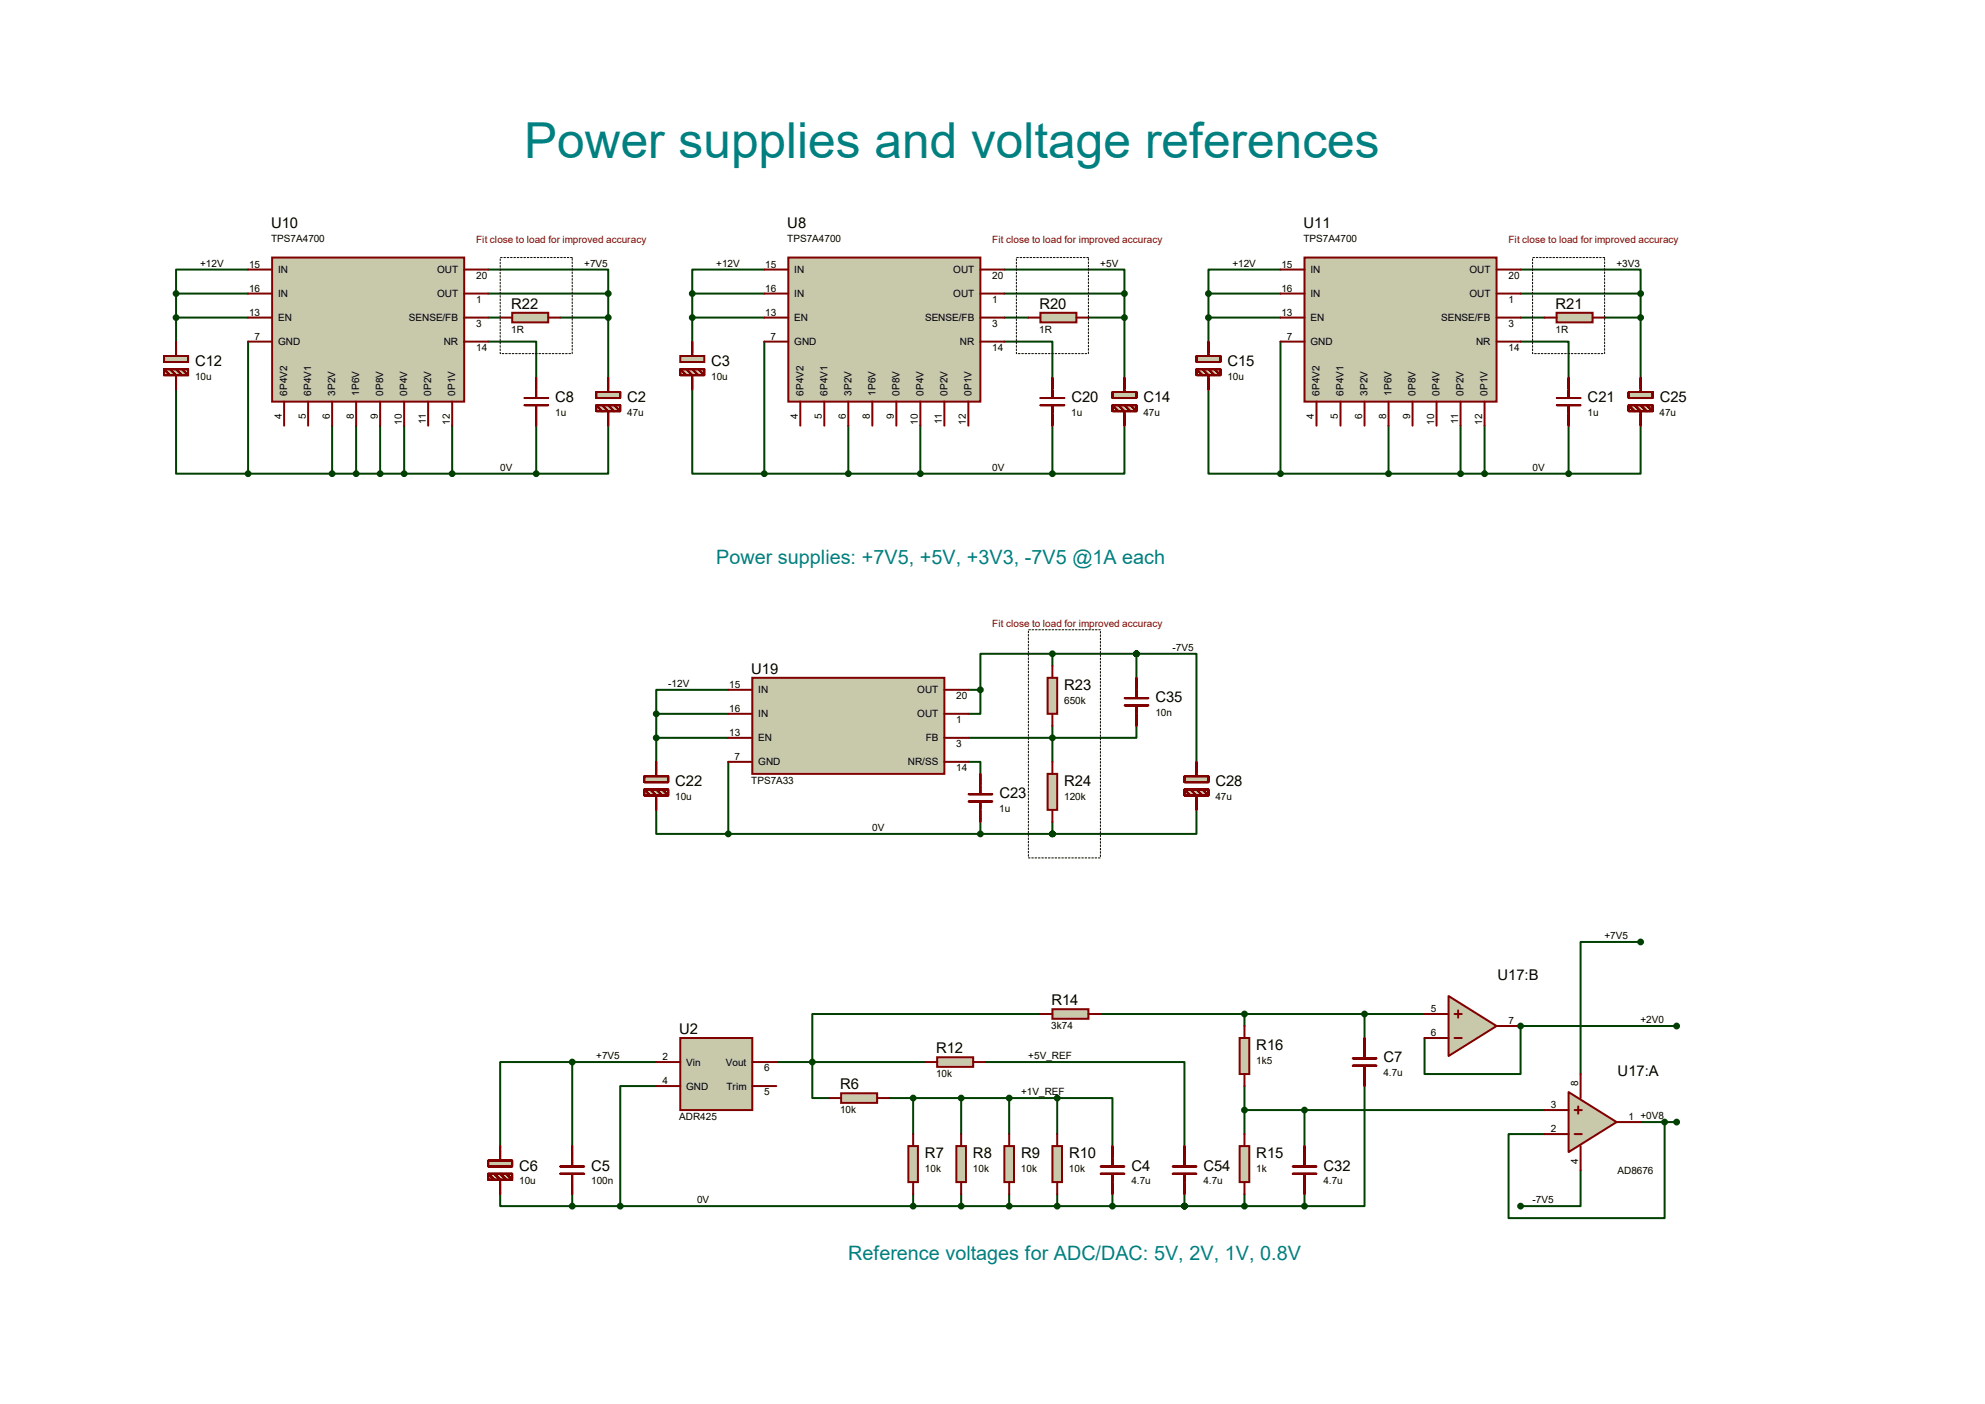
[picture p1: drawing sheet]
<svg xmlns="http://www.w3.org/2000/svg" width="420mm" height="297mm" viewBox="0 0 420 297" stroke-linecap="round" stroke-linejoin="round" font-family="sans-serif">
<g fill="none" stroke="#004000" stroke-width=".42">
<path d="M347.1 199.3h-12.7v27.9M220.1 214.5h-48.2v17.8h3.5M232.8 214.5h68.6M263.3 214.5v2.5M321.7 217h33.1M121.1 224.7h17.8M138.9 229.7h-7.7v25.4M164.3 224.7h31.4M188.1 232.3h5.1v7.6M263.3 229.7v10.2M263.3 234.8h63.5M347.1 237.4h7.7"/>
<path d="M352.2 237.4v20.3h-33v-17.8h7.6M193.2 252.6v2.5h-72.1M263.3 252.6v2.5h12.7M334.4 247.5v7.6h-12.7"/>
</g>
<circle cx="321.7" cy="217" r=".21" fill="#004000"/>
<g fill="none" stroke="#004000" stroke-width=".42">
<path d="M52.5 57h-15.2v5.1M103.3 57h25.4v5.1M161.7 57h-15.2v5.1M212.5 57h25.4v5.1M270.9 57h-15.2v5.1M321.7 57h25.4v5.1M37.3 62.1h15.2M37.3 67.2h15.2M37.3 62.1v10.2M52.5 72.3v27.9M103.3 72.3h10.2v7.6M103.3 62.1h25.4"/>
<path d="M103.3 67.2h2.5M118.5 67.2h10.2M128.7 62.1v17.8M146.5 62.1h15.2M146.5 67.2h15.2M146.5 62.1v10.2M161.7 72.3v27.9M212.5 72.3h10.2v7.6M212.5 62.1h25.4M212.5 67.2h5.1M230.3 67.2h7.6M237.9 62.1v17.8"/>
<path d="M255.7 62.1h15.2M255.7 62.1v10.2M255.7 67.2h15.2M270.9 72.3v27.9M321.7 72.3h10.2v7.6M321.7 62.1h25.4M321.7 67.2h5.1M339.5 67.2h7.6M347.1 62.1v17.8M37.3 82.4v17.8h15.2M70.3 90v10.2M75.4 90v10.2"/>
<path d="M80.4 90v10.2M85.5 90v10.2M95.7 90v10.2M113.5 90v10.2M128.7 90v10.2h-15.2M146.5 82.4v17.8h15.2M179.5 90v10.2M194.7 90v10.2M222.7 90v10.2M237.9 90v10.2h-15.2M255.7 82.4v17.8h15.2M293.8 90v10.2"/>
<path d="M309 90v10.2M314.1 90v10.2M331.9 90v10.2M347.1 90v10.2h-15.2M52.5 100.2h61M161.7 100.2h61M270.9 100.2h61M222.7 138.3h-15.3v7.6M222.7 138.3v2.5M222.7 138.3h17.8M240.5 138.3h12.7v22.9M240.5 138.3v5.1"/>
<path d="M138.9 151h15.2M138.9 151v10.2M138.9 156.1h15.2M154.1 145.9h-15.2v5.1M204.9 145.9h2.5M207.4 145.9v5.1h-2.5M222.7 153.5v7.7M240.5 153.5v2.6h-35.6M138.9 171.3v5.1h15.2M154.1 161.2v15.2M154.1 176.4h68.6M204.9 161.2h2.5v2.5"/>
<path d="M207.4 173.9v2.5M222.7 173.9v2.5M253.2 171.3v5.1h-30.5M288.7 214.5v5.1M321.7 217v10.2h-20.3v-7.6M193.2 232.3h30.5M203.4 232.3v7.6M208.4 224.7h42.2v17.7M213.5 232.3v7.6M223.7 232.3h11.7v10.1M223.7 232.3v7.6M276 234.8v7.6"/>
<path d="M288.7 229.7v25.4h-12.7v-2.5M105.8 242.4v-17.7h15.3v17.7M105.8 252.6v2.5h15.3v-2.5M193.2 255.1h70.1M203.4 252.6v2.5M213.5 252.6v2.5M223.7 252.6v2.5M235.4 252.6v2.5M250.6 252.6v2.5"/>
</g>
<path d="M276 54.5h40.7v30.5h-40.7z" fill="#c8c8aa" stroke="#800000" stroke-width=".42"/>
<g fill="none" stroke="#800000" stroke-width=".42">
<path d="M270.9 57h5.1M316.7 57h5M270.9 62.1h5.1M270.9 67.2h5.1M270.9 72.3h5.1M316.7 62.1h5M316.7 67.2h5M316.7 72.3h5M278.6 85v5M283.6 85v5M288.7 85v5M293.8 85v5"/>
<path d="M298.9 85v5M304 85v5M309 85v5M314.1 85v5"/>
</g>
<path d="M178 231.3h7.6v2h-7.6z" fill="#c8c8aa" stroke="#800000" stroke-width=".42"/>
<path d="M175.4 232.3h2.6M185.6 232.3h2.5" fill="none" stroke="#800000" stroke-width=".42"/>
<path d="M192.2 242.4h2v7.7h-2z" fill="#c8c8aa" stroke="#800000" stroke-width=".42"/>
<path d="M193.2 239.9v2.5M193.2 250.1v2.5" fill="none" stroke="#800000" stroke-width=".42"/>
<g fill="#004000" stroke="#004000" stroke-width=".42">
<circle cx="193.2" cy="232.3" r=".51"/>
<circle cx="193.2" cy="255.1" r=".51"/>
</g>
<path d="M306.5 210.7l10.2 6.3-10.2 6.4z" fill="#c8c8aa" stroke="#800000" stroke-width=".42"/>
<path d="M301.4 219.6h5.1M301.4 214.5h5.1M307.8 219.6h1.5M307.8 214.5h1.5M308.5 213.7v1.6M316.7 217h5" fill="none" stroke="#800000" stroke-width=".42"/>
<path d="M331.9 231l10.2 6.4-10.2 6.3z" fill="#c8c8aa" stroke="#800000" stroke-width=".42"/>
<path d="M326.8 239.9h5.1M326.8 234.8h5.1M333.2 239.9h1.5M333.2 234.8h1.5M333.9 234.1v1.5M334.4 227.2v5.1M342.1 237.4h5M334.4 242.4v5.1" fill="none" stroke="#800000" stroke-width=".42"/>
<path d="M198.3 223.6h7.6v2.1h-7.6z" fill="#c8c8aa" stroke="#800000" stroke-width=".42"/>
<path d="M195.7 224.7h2.6M205.9 224.7h2.5" fill="none" stroke="#800000" stroke-width=".42"/>
<circle cx="171.9" cy="224.7" r=".51" fill="#004000" stroke="#004000" stroke-width=".42"/>
<path d="M143.9 219.6h15.3v15.2h-15.3z" fill="#c8c8aa" stroke="#800000" stroke-width=".42"/>
<path d="M138.9 224.7h5M138.9 229.7h5M159.2 224.7h5.1M159.2 229.7h5.1" fill="none" stroke="#800000" stroke-width=".42"/>
<g fill="#004000" stroke="#004000" stroke-width=".42">
<circle cx="131.2" cy="255.1" r=".51"/>
<circle cx="121.1" cy="255.1" r=".51"/>
<circle cx="121.1" cy="224.7" r=".51"/>
</g>
<path d="M222.7 213.5h7.6v2h-7.6z" fill="#c8c8aa" stroke="#800000" stroke-width=".42"/>
<path d="M220.1 214.5h2.6M230.3 214.5h2.5" fill="none" stroke="#800000" stroke-width=".42"/>
<path d="M262.3 242.4h2v7.7h-2z" fill="#c8c8aa" stroke="#800000" stroke-width=".42"/>
<path d="M263.3 239.9v2.5M263.3 250.1v2.5" fill="none" stroke="#800000" stroke-width=".42"/>
<path d="M262.3 219.6h2v7.6h-2z" fill="#c8c8aa" stroke="#800000" stroke-width=".42"/>
<path d="M263.3 217v2.6M263.3 227.2v2.5" fill="none" stroke="#800000" stroke-width=".42"/>
<g fill="#004000" stroke="#004000" stroke-width=".42">
<circle cx="263.3" cy="214.5" r=".51"/>
<circle cx="263.3" cy="234.8" r=".51"/>
<circle cx="354.8" cy="217" r=".51"/>
<circle cx="354.8" cy="237.4" r=".51"/>
<circle cx="347.1" cy="199.3" r=".51"/>
<circle cx="321.7" cy="255.1" r=".51"/>
<circle cx="352.2" cy="237.4" r=".51"/>
<circle cx="235.4" cy="255.1" r=".51"/>
<circle cx="276" cy="234.8" r=".51"/>
<circle cx="263.3" cy="255.1" r=".51"/>
<circle cx="276" cy="255.1" r=".51"/>
<circle cx="288.7" cy="214.5" r=".51"/>
<circle cx="321.7" cy="217" r=".51"/>
<circle cx="347.1" cy="62.1" r=".51"/>
<circle cx="293.8" cy="100.2" r=".51"/>
<circle cx="331.9" cy="100.2" r=".51"/>
<circle cx="270.9" cy="100.2" r=".51"/>
<circle cx="347.1" cy="67.2" r=".51"/>
<circle cx="255.7" cy="62.1" r=".51"/>
<circle cx="255.7" cy="67.2" r=".51"/>
</g>
<path d="M166.8 54.5h40.6v30.5h-40.6z" fill="#c8c8aa" stroke="#800000" stroke-width=".42"/>
<g fill="none" stroke="#800000" stroke-width=".42">
<path d="M161.7 57h5.1M207.4 57h5.1M161.7 62.1h5.1M161.7 67.2h5.1M161.7 72.3h5.1M207.4 62.1h5.1M207.4 67.2h5.1M207.4 72.3h5.1M169.3 85v5M174.4 85v5M179.5 85v5M184.6 85v5"/>
<path d="M189.7 85v5M194.7 85v5M199.8 85v5M204.9 85v5"/>
</g>
<g fill="#004000" stroke="#004000" stroke-width=".42">
<circle cx="237.9" cy="62.1" r=".51"/>
<circle cx="222.7" cy="100.2" r=".51"/>
<circle cx="161.7" cy="100.2" r=".51"/>
<circle cx="237.9" cy="67.2" r=".51"/>
<circle cx="146.5" cy="62.1" r=".51"/>
<circle cx="146.5" cy="67.2" r=".51"/>
</g>
<path d="M57.6 54.5h40.6v30.5h-40.6z" fill="#c8c8aa" stroke="#800000" stroke-width=".42"/>
<g fill="none" stroke="#800000" stroke-width=".42">
<path d="M52.5 57h5.1M98.2 57h5.1M52.5 62.1h5.1M52.5 67.2h5.1M52.5 72.3h5.1M98.2 62.1h5.1M98.2 67.2h5.1M98.2 72.3h5.1M60.1 85v5M65.2 85v5M70.3 85v5M75.4 85v5"/>
<path d="M80.4 85v5M85.5 85v5M90.6 85v5M95.7 85v5"/>
</g>
<path d="M108.4 66.2h7.6v2h-7.6z" fill="#c8c8aa" stroke="#800000" stroke-width=".42"/>
<path d="M105.8 67.2h2.6M116 67.2h2.5" fill="none" stroke="#800000" stroke-width=".42"/>
<g fill="#004000" stroke="#004000" stroke-width=".42">
<circle cx="128.7" cy="62.1" r=".51"/>
<circle cx="113.5" cy="100.2" r=".51"/>
<circle cx="52.5" cy="100.2" r=".51"/>
<circle cx="128.7" cy="67.2" r=".51"/>
<circle cx="37.3" cy="62.1" r=".51"/>
<circle cx="37.3" cy="67.2" r=".51"/>
<circle cx="309" cy="100.2" r=".51"/>
<circle cx="314.1" cy="100.2" r=".51"/>
<circle cx="179.5" cy="100.2" r=".51"/>
<circle cx="194.7" cy="100.2" r=".51"/>
<circle cx="70.3" cy="100.2" r=".51"/>
<circle cx="75.4" cy="100.2" r=".51"/>
<circle cx="80.4" cy="100.2" r=".51"/>
<circle cx="85.5" cy="100.2" r=".51"/>
<circle cx="95.7" cy="100.2" r=".51"/>
</g>
<path d="M159.2 143.4h40.6v20.3h-40.6z" fill="#c8c8aa" stroke="#800000" stroke-width=".42"/>
<path d="M154.1 151h5.1M154.1 156.1h5.1M154.1 145.9h5.1M199.8 151h5.1M199.8 156.1h5.1M199.8 145.9h5.1M154.1 161.2h5.1M199.8 161.2h5.1" fill="none" stroke="#800000" stroke-width=".42"/>
<g fill="#004000" stroke="#004000" stroke-width=".42">
<circle cx="138.9" cy="151" r=".51"/>
<circle cx="138.9" cy="156.1" r=".51"/>
<circle cx="154.1" cy="176.4" r=".51"/>
</g>
<path d="M221.7 143.4h2v7.6h-2z" fill="#c8c8aa" stroke="#800000" stroke-width=".42"/>
<path d="M222.7 140.8v2.6M222.7 151v2.5" fill="none" stroke="#800000" stroke-width=".42"/>
<path d="M221.7 163.7h2v7.6h-2z" fill="#c8c8aa" stroke="#800000" stroke-width=".42"/>
<path d="M222.7 161.2v2.5M222.7 171.3v2.6" fill="none" stroke="#800000" stroke-width=".42"/>
<g fill="#004000" stroke="#004000" stroke-width=".42">
<circle cx="207.4" cy="145.9" r=".51"/>
<circle cx="222.7" cy="138.3" r=".51"/>
<circle cx="207.4" cy="176.4" r=".51"/>
<circle cx="222.7" cy="156.1" r=".51"/>
</g>
<path d="M220.1 66.2h7.7v2h-7.7z" fill="#c8c8aa" stroke="#800000" stroke-width=".42"/>
<path d="M217.6 67.2h2.5M227.8 67.2h2.5" fill="none" stroke="#800000" stroke-width=".42"/>
<path d="M329.4 66.2h7.6v2h-7.6z" fill="#c8c8aa" stroke="#800000" stroke-width=".42"/>
<path d="M326.8 67.2h2.6M337 67.2h2.5" fill="none" stroke="#800000" stroke-width=".42"/>
<path d="M202.4 242.4h2v7.7h-2z" fill="#c8c8aa" stroke="#800000" stroke-width=".42"/>
<path d="M203.4 239.9v2.5M203.4 250.1v2.5" fill="none" stroke="#800000" stroke-width=".42"/>
<path d="M212.5 242.4h2v7.7h-2z" fill="#c8c8aa" stroke="#800000" stroke-width=".42"/>
<path d="M213.5 239.9v2.5M213.5 250.1v2.5" fill="none" stroke="#800000" stroke-width=".42"/>
<path d="M222.7 242.4h2v7.7h-2z" fill="#c8c8aa" stroke="#800000" stroke-width=".42"/>
<path d="M223.7 239.9v2.5M223.7 250.1v2.5" fill="none" stroke="#800000" stroke-width=".42"/>
<g fill="#004000" stroke="#004000" stroke-width=".42">
<circle cx="223.7" cy="232.3" r=".51"/>
<circle cx="213.5" cy="232.3" r=".51"/>
<circle cx="203.4" cy="232.3" r=".51"/>
<circle cx="203.4" cy="255.1" r=".51"/>
<circle cx="213.5" cy="255.1" r=".51"/>
<circle cx="223.7" cy="255.1" r=".51"/>
</g>
<path d="M105.8 54.5h15.3v20.3h-15.3zM215.1 54.5h15.2v20.3h-15.2zM324.3 54.5h15.2v20.3h-15.2zM217.6 133.2h15.2v48.3h-15.2z" fill="none" stroke="#000" stroke-width=".21" stroke-dasharray=".4 .4 .4 .4 .4 .4 .4 .4"/>
<g fill="#c8c8aa" stroke="#800000" stroke-width=".42">
<path d="M143.9 75.3h5.1v1.3h-5.1z"/>
<path d="M143.9 78.1h5.1v1.3h-5.1z"/>
</g>
<path d="M143.9 78.1l1.3 1.3M145.2 78.1l1.3 1.3v3M146.5 72.3v3M146.5 78.1l1.2 1.3M147.7 78.1l1.3 1.3" fill="none" stroke="#800000" stroke-width=".42"/>
<g fill="#c8c8aa" stroke="#800000" stroke-width=".42">
<path d="M253.2 75.3h5v1.3h-5z"/>
<path d="M253.2 78.1h5v1.3h-5z"/>
</g>
<path d="M253.2 78.1l1.2 1.3M254.4 78.1l1.3 1.3v3M255.7 72.3v3M255.7 78.1l1.3 1.3M257 78.1l1.2 1.3" fill="none" stroke="#800000" stroke-width=".42"/>
<g fill="#c8c8aa" stroke="#800000" stroke-width=".42">
<path d="M136.3 164.2h5.1v1.3h-5.1z"/>
<path d="M136.3 167h5.1v1.3h-5.1z"/>
</g>
<path d="M136.3 167l1.3 1.3M137.6 167l1.3 1.3v3M138.9 161.2v3M138.9 167l1.2 1.3M140.1 167l1.3 1.3" fill="none" stroke="#800000" stroke-width=".42"/>
<g fill="#c8c8aa" stroke="#800000" stroke-width=".42">
<path d="M103.3 245.5h5.1v1.3h-5.1z"/>
<path d="M103.3 248.3h5.1v1.3h-5.1z"/>
</g>
<path d="M103.3 248.3l1.3 1.3M104.6 248.3l1.2 1.3v3M105.8 242.4v3.1M105.8 248.3l1.3 1.3M107.1 248.3l1.3 1.3" fill="none" stroke="#800000" stroke-width=".42"/>
<g fill="#c8c8aa" stroke="#800000" stroke-width=".42">
<path d="M126.2 82.9h5v1.3h-5z"/>
<path d="M126.2 85.7h5v1.3h-5z"/>
</g>
<path d="M128.7 79.9v3M126.2 85.7l1.2 1.3M127.4 85.7l1.3 1.3v3M128.7 85.7l1.3 1.3M130 85.7l1.2 1.3" fill="none" stroke="#800000" stroke-width=".42"/>
<g fill="#c8c8aa" stroke="#800000" stroke-width=".42">
<path d="M235.4 82.9h5.1v1.3h-5.1z"/>
<path d="M235.4 85.7h5.1v1.3h-5.1z"/>
</g>
<path d="M237.9 79.9v3M235.4 85.7l1.2 1.3M236.6 85.7l1.3 1.3v3M237.9 85.7l1.3 1.3M239.2 85.7l1.3 1.3" fill="none" stroke="#800000" stroke-width=".42"/>
<g fill="#c8c8aa" stroke="#800000" stroke-width=".42">
<path d="M344.6 82.9h5.1v1.3h-5.1z"/>
<path d="M344.6 85.7h5.1v1.3h-5.1z"/>
</g>
<path d="M347.1 79.9v3M344.6 85.7l1.3 1.3M345.9 85.7l1.2 1.3v3M347.1 85.7l1.3 1.3M348.4 85.7l1.3 1.3" fill="none" stroke="#800000" stroke-width=".42"/>
<g fill="#c8c8aa" stroke="#800000" stroke-width=".42">
<path d="M250.6 164.2h5.1v1.3h-5.1z"/>
<path d="M250.6 167h5.1v1.3h-5.1z"/>
</g>
<path d="M250.6 167l1.3 1.3M251.9 167l1.3 1.3v3M253.2 161.2v3M253.2 167l1.2 1.3M254.4 167l1.3 1.3" fill="none" stroke="#800000" stroke-width=".42"/>
<g fill="#c8c8aa" stroke="#800000" stroke-width=".42">
<path d="M34.7 75.3h5.1v1.3h-5.1z"/>
<path d="M34.7 78.1h5.1v1.3h-5.1z"/>
</g>
<g fill="none" stroke="#800000" stroke-width=".42">
<path d="M34.7 78.1l1.3 1.3M36 78.1l1.3 1.3v3M37.3 72.3v3M37.3 78.1l1.2 1.3M38.5 78.1l1.3 1.3M113.5 79.9v4.3M222.7 79.9v4.3M331.9 79.9v4.3M110.9 85.7h5.1M110.9 84.2h5.1M113.5 85.7v4.3M220.1 85.7h5.1"/>
<path d="M220.1 84.2h5.1M222.7 85.7v4.3M329.4 85.7h5M329.4 84.2h5M331.9 85.7v4.3M237.9 149.2h5.1M237.9 147.7h5.1M240.5 143.4v4.3M240.5 149.2v4.3M204.9 169.5h5.1M204.9 168h5.1M207.4 163.7v4.3"/>
<path d="M207.4 169.5v4.4M288.7 219.6v4.3M286.2 225.4h5.1M286.2 223.9h5.1M288.7 225.4v4.3M118.5 248.3h5.1M118.5 246.8h5.1M121.1 242.4v4.4M121.1 248.3v4.3M232.8 248.3h5.1M232.8 246.8h5.1M235.4 242.4v4.4"/>
<path d="M235.4 248.3v4.3M248.1 248.3h5.1M248.1 246.8h5.1M250.6 242.4v4.4M250.6 248.3v4.3M273.5 248.3h5.1M273.5 246.8h5.1M276 242.4v4.4M276 248.3v4.3"/>
</g>
<g fill="#004000" stroke="#004000" stroke-width=".42">
<circle cx="250.6" cy="255.1" r=".51"/>
<circle cx="222.7" cy="176.4" r=".51"/>
<circle cx="240.5" cy="138.3" r=".51"/>
</g>
<text font-size="10.5" fill="#008080" x="110.9" y="33.5">Power supplies and voltage references</text>
<g font-size="4.2" fill="#008080">
<text x="151.6" y="119.3">Power supplies: +7V5, +5V, +3V3, -7V5 @1A each</text>
<text x="179.5" y="266.6">Reference voltages for ADC/DAC: 5V, 2V, 1V, 0.8V</text>
</g>
<g font-size="3.1">
<text x="57.4" y="48.2">U10</text>
<text x="166.6" y="48.2">U8</text>
<text x="275.8" y="48.2">U11</text>
<text x="108.2" y="65.3">R22</text>
<text x="219.9" y="65.3">R20</text>
<text x="329.2" y="65.3">R21</text>
<text x="41.3" y="77.4">C12</text>
<text x="150.5" y="77.4">C3</text>
<text x="259.7" y="77.4">C15</text>
<text x="117.5" y="85">C8</text>
<text x="132.7" y="85">C2</text>
<text x="226.7" y="85">C20</text>
<text x="241.9" y="85">C14</text>
<text x="335.9" y="85">C21</text>
<text x="351.2" y="85">C25</text>
<text x="159" y="142.5">U19</text>
<text x="225.2" y="146">R23</text>
<text x="244.5" y="148.5">C35</text>
<text x="142.9" y="166.3">C22</text>
<text x="225.2" y="166.3">R24</text>
<text x="257.2" y="166.3">C28</text>
<text x="211.5" y="168.9">C23</text>
<text x="316.9" y="207.3">U17:B</text>
<text x="222.5" y="212.6">R14</text>
<text x="143.7" y="218.7">U2</text>
<text x="198.1" y="222.8">R12</text>
<text x="265.8" y="222.2">R16</text>
<text x="292.7" y="224.7">C7</text>
<text x="342.3" y="227.6">U17:A</text>
<text x="177.8" y="230.4">R6</text>
<text x="195.7" y="245.1">R7</text>
<text x="205.9" y="245.1">R8</text>
<text x="216" y="245.1">R9</text>
<text x="226.2" y="245.1">R10</text>
<text x="265.8" y="245.1">R15</text>
<text x="109.9" y="247.6">C6</text>
<text x="125.1" y="247.6">C5</text>
<text x="239.4" y="247.6">C4</text>
<text x="254.6" y="247.6">C54</text>
<text x="280" y="247.6">C32</text>
</g>
<g font-size="2.1">
<text x="57.4" y="51.1">TPS7A4700</text>
<text x="166.6" y="51.1">TPS7A4700</text>
<text x="275.8" y="51.1">TPS7A4700</text>
<text x="42.3" y="56.4">+12V</text>
<text x="52.7" y="56.6">15</text>
<text x="58.8" y="57.8">IN</text>
<text x="92.5" y="57.8">OUT</text>
<text x="100.7" y="59">20</text>
<text x="123.6" y="56.4">+7V5</text>
<text x="151.5" y="56.4">+12V</text>
<text x="161.9" y="56.6">15</text>
<text x="168.1" y="57.8">IN</text>
<text x="201.7" y="57.8">OUT</text>
<text x="210" y="59">20</text>
<text x="232.8" y="56.4">+5V</text>
<text x="260.8" y="56.4">+12V</text>
<text x="271.1" y="56.6">15</text>
<text x="277.3" y="57.8">IN</text>
<text x="310.9" y="57.8">OUT</text>
<text x="319.2" y="59">20</text>
<text x="342" y="56.4">+3V3</text>
<text x="52.7" y="61.7">16</text>
<text x="58.8" y="62.9">IN</text>
<text x="92.5" y="62.9">OUT</text>
<text x="100.7" y="64.1">1</text>
<text x="161.9" y="61.7">16</text>
<text x="168.1" y="62.9">IN</text>
<text x="201.7" y="62.9">OUT</text>
<text x="210" y="64.1">1</text>
<text x="271.1" y="61.7">16</text>
<text x="277.3" y="62.9">IN</text>
<text x="310.9" y="62.9">OUT</text>
<text x="319.2" y="64.1">1</text>
<text x="52.7" y="66.8">13</text>
<text x="53.8" y="71.9">7</text>
<text x="58.8" y="67.9">EN</text>
<text x="86.5" y="67.9">SENSE/FB</text>
<text x="100.7" y="69.1">3</text>
<text x="108.2" y="70.4">1R</text>
<text x="161.9" y="66.8">13</text>
<text x="163.1" y="71.9">7</text>
<text x="168.1" y="67.9">EN</text>
<text x="195.7" y="67.9">SENSE/FB</text>
<text x="210" y="69.1">3</text>
<text x="219.9" y="70.4">1R</text>
<text x="271.1" y="66.8">13</text>
<text x="272.3" y="71.9">7</text>
<text x="277.3" y="67.9">EN</text>
<text x="304.9" y="67.9">SENSE/FB</text>
<text x="319.2" y="69.1">3</text>
<text x="329.1" y="70.4">1R</text>
<text x="58.8" y="73">GND</text>
<text x="93.9" y="73">NR</text>
<text x="100.7" y="74.2">14</text>
<text x="168.1" y="73">GND</text>
<text x="203.1" y="73">NR</text>
<text x="210" y="74.2">14</text>
<text x="277.3" y="73">GND</text>
<text x="312.3" y="73">NR</text>
<text x="319.2" y="74.2">14</text>
<text x="41.3" y="80.3">10u</text>
<text x="60.8" y="83.7" transform="rotate(-90 60.8 83.7)">6P4V2</text>
<text x="65.9" y="83.7" transform="rotate(-90 65.9 83.7)">6P4V1</text>
<text x="70.9" y="83.7" transform="rotate(-90 70.9 83.7)">3P2V</text>
<text x="76" y="83.7" transform="rotate(-90 76 83.7)">1P6V</text>
<text x="81.1" y="83.7" transform="rotate(-90 81.1 83.7)">0P8V</text>
<text x="86.2" y="83.7" transform="rotate(-90 86.2 83.7)">0P4V</text>
<text x="91.3" y="83.7" transform="rotate(-90 91.3 83.7)">0P2V</text>
<text x="96.3" y="83.7" transform="rotate(-90 96.3 83.7)">0P1V</text>
<text x="150.5" y="80.3">10u</text>
<text x="170" y="83.7" transform="rotate(-90 170 83.7)">6P4V2</text>
<text x="175.1" y="83.7" transform="rotate(-90 175.1 83.7)">6P4V1</text>
<text x="180.2" y="83.7" transform="rotate(-90 180.2 83.7)">3P2V</text>
<text x="185.2" y="83.7" transform="rotate(-90 185.2 83.7)">1P6V</text>
<text x="190.3" y="83.7" transform="rotate(-90 190.3 83.7)">0P8V</text>
<text x="195.4" y="83.7" transform="rotate(-90 195.4 83.7)">0P4V</text>
<text x="200.5" y="83.7" transform="rotate(-90 200.5 83.7)">0P2V</text>
<text x="205.6" y="83.7" transform="rotate(-90 205.6 83.7)">0P1V</text>
<text x="259.7" y="80.3">10u</text>
<text x="279.2" y="83.7" transform="rotate(-90 279.2 83.7)">6P4V2</text>
<text x="284.3" y="83.7" transform="rotate(-90 284.3 83.7)">6P4V1</text>
<text x="289.4" y="83.7" transform="rotate(-90 289.4 83.7)">3P2V</text>
<text x="294.4" y="83.7" transform="rotate(-90 294.4 83.7)">1P6V</text>
<text x="299.5" y="83.7" transform="rotate(-90 299.5 83.7)">0P8V</text>
<text x="304.6" y="83.7" transform="rotate(-90 304.6 83.7)">0P4V</text>
<text x="309.7" y="83.7" transform="rotate(-90 309.7 83.7)">0P2V</text>
<text x="314.8" y="83.7" transform="rotate(-90 314.8 83.7)">0P1V</text>
<text x="59.6" y="88.7" transform="rotate(-90 59.6 88.7)">4</text>
<text x="64.7" y="88.7" transform="rotate(-90 64.7 88.7)">5</text>
<text x="69.8" y="88.7" transform="rotate(-90 69.8 88.7)">6</text>
<text x="74.8" y="88.7" transform="rotate(-90 74.8 88.7)">8</text>
<text x="79.9" y="88.7" transform="rotate(-90 79.9 88.7)">9</text>
<text x="85" y="89.8" transform="rotate(-90 85 89.8)">10</text>
<text x="90.1" y="89.7" transform="rotate(-90 90.1 89.7)">11</text>
<text x="95.2" y="89.8" transform="rotate(-90 95.2 89.8)">12</text>
<text x="117.5" y="88">1u</text>
<text x="132.7" y="88">47u</text>
<text x="168.8" y="88.7" transform="rotate(-90 168.8 88.7)">4</text>
<text x="173.9" y="88.7" transform="rotate(-90 173.9 88.7)">5</text>
<text x="179" y="88.7" transform="rotate(-90 179 88.7)">6</text>
<text x="184.1" y="88.7" transform="rotate(-90 184.1 88.7)">8</text>
<text x="189.1" y="88.7" transform="rotate(-90 189.1 88.7)">9</text>
<text x="194.2" y="89.8" transform="rotate(-90 194.2 89.8)">10</text>
<text x="199.3" y="89.7" transform="rotate(-90 199.3 89.7)">11</text>
<text x="204.4" y="89.8" transform="rotate(-90 204.4 89.8)">12</text>
<text x="226.7" y="88">1u</text>
<text x="241.9" y="88">47u</text>
<text x="278" y="88.7" transform="rotate(-90 278 88.7)">4</text>
<text x="283.1" y="88.7" transform="rotate(-90 283.1 88.7)">5</text>
<text x="288.2" y="88.7" transform="rotate(-90 288.2 88.7)">6</text>
<text x="293.3" y="88.7" transform="rotate(-90 293.3 88.7)">8</text>
<text x="298.3" y="88.7" transform="rotate(-90 298.3 88.7)">9</text>
<text x="303.4" y="89.8" transform="rotate(-90 303.4 89.8)">10</text>
<text x="308.5" y="89.7" transform="rotate(-90 308.5 89.7)">11</text>
<text x="313.6" y="89.8" transform="rotate(-90 313.6 89.8)">12</text>
<text x="335.9" y="88">1u</text>
<text x="351.1" y="88">47u</text>
<text x="105.8" y="99.6">0V</text>
<text x="210" y="99.6">0V</text>
<text x="324.2" y="99.6">0V</text>
<text x="248.1" y="137.7">-7V5</text>
<text x="141.4" y="145.3">-12V</text>
<text x="154.3" y="145.5">15</text>
<text x="160.4" y="146.7">IN</text>
<text x="194.1" y="146.7">OUT</text>
<text x="202.3" y="147.9">20</text>
<text x="225.2" y="148.9">650k</text>
<text x="154.3" y="155.7">13</text>
<text x="154.3" y="150.6">16</text>
<text x="160.4" y="151.8">IN</text>
<text x="194.1" y="151.8">OUT</text>
<text x="202.3" y="153">1</text>
<text x="244.5" y="151.5">10n</text>
<text x="155.4" y="160.8">7</text>
<text x="160.4" y="161.9">GND</text>
<text x="160.4" y="156.8">EN</text>
<text x="192.1" y="161.9">NR/SS</text>
<text x="195.9" y="156.8">FB</text>
<text x="202.3" y="158">3</text>
<text x="158.9" y="165.9">TPS7A33</text>
<text x="202.3" y="163.1">14</text>
<text x="142.9" y="169.2">10u</text>
<text x="211.4" y="171.8">1u</text>
<text x="225.2" y="169.2">120k</text>
<text x="257.2" y="169.2">47u</text>
<text x="184.6" y="175.8">0V</text>
<text x="339.5" y="198.7">+7V5</text>
<text x="302.7" y="214.1">5</text>
<text x="222.4" y="217.7">3k74</text>
<text x="302.7" y="219.2">6</text>
<text x="319.2" y="216.7">7</text>
<text x="347.1" y="216.5">+2V0</text>
<text x="126.1" y="224.1">+7V5</text>
<text x="140.2" y="224.3">2</text>
<text x="145.2" y="225.4">Vin</text>
<text x="153.6" y="225.4">Vout</text>
<text x="161.7" y="226.6">6</text>
<text x="198.1" y="227.8">10k</text>
<text x="217.6" y="224.1">+5V_REF</text>
<text x="265.8" y="225.1">1k5</text>
<text x="292.7" y="227.7">4.7u</text>
<text x="140.2" y="229.4">4</text>
<text x="145.2" y="230.5">GND</text>
<text x="153.7" y="230.5">Trim</text>
<text x="161.7" y="231.7">5</text>
<text x="216.1" y="231.7">+1V_REF</text>
<text x="333.9" y="229.7" transform="rotate(-90 333.9 229.7)">8</text>
<text x="143.7" y="237">ADR425</text>
<text x="177.7" y="235.5">10k</text>
<text x="328.1" y="234.4">3</text>
<text x="328.1" y="239.5">2</text>
<text x="344.6" y="237">1 +0V8</text>
<text x="109.8" y="250.5">10u</text>
<text x="125.1" y="250.5">100n</text>
<text x="195.7" y="248">10k</text>
<text x="205.9" y="248">10k</text>
<text x="216" y="248">10k</text>
<text x="226.2" y="248">10k</text>
<text x="239.4" y="250.5">4.7u</text>
<text x="254.6" y="250.5">4.7u</text>
<text x="265.8" y="248">1k</text>
<text x="280" y="250.5">4.7u</text>
<text x="333.9" y="246.2" transform="rotate(-90 333.9 246.2)">4</text>
<text x="342.2" y="248.4">AD8676</text>
<text x="147.5" y="254.6">0V</text>
<text x="324.2" y="254.6">-7V5</text>
</g>
<g font-size="2.1" fill="#800000">
<text x="100.7" y="51.4">Fit close to load for improved accuracy</text>
<text x="210" y="51.4">Fit close to load for improved accuracy</text>
<text x="319.2" y="51.4">Fit close to load for improved accuracy</text>
<text x="210" y="132.6">Fit close to load for improved accuracy</text>
</g>
</svg>
